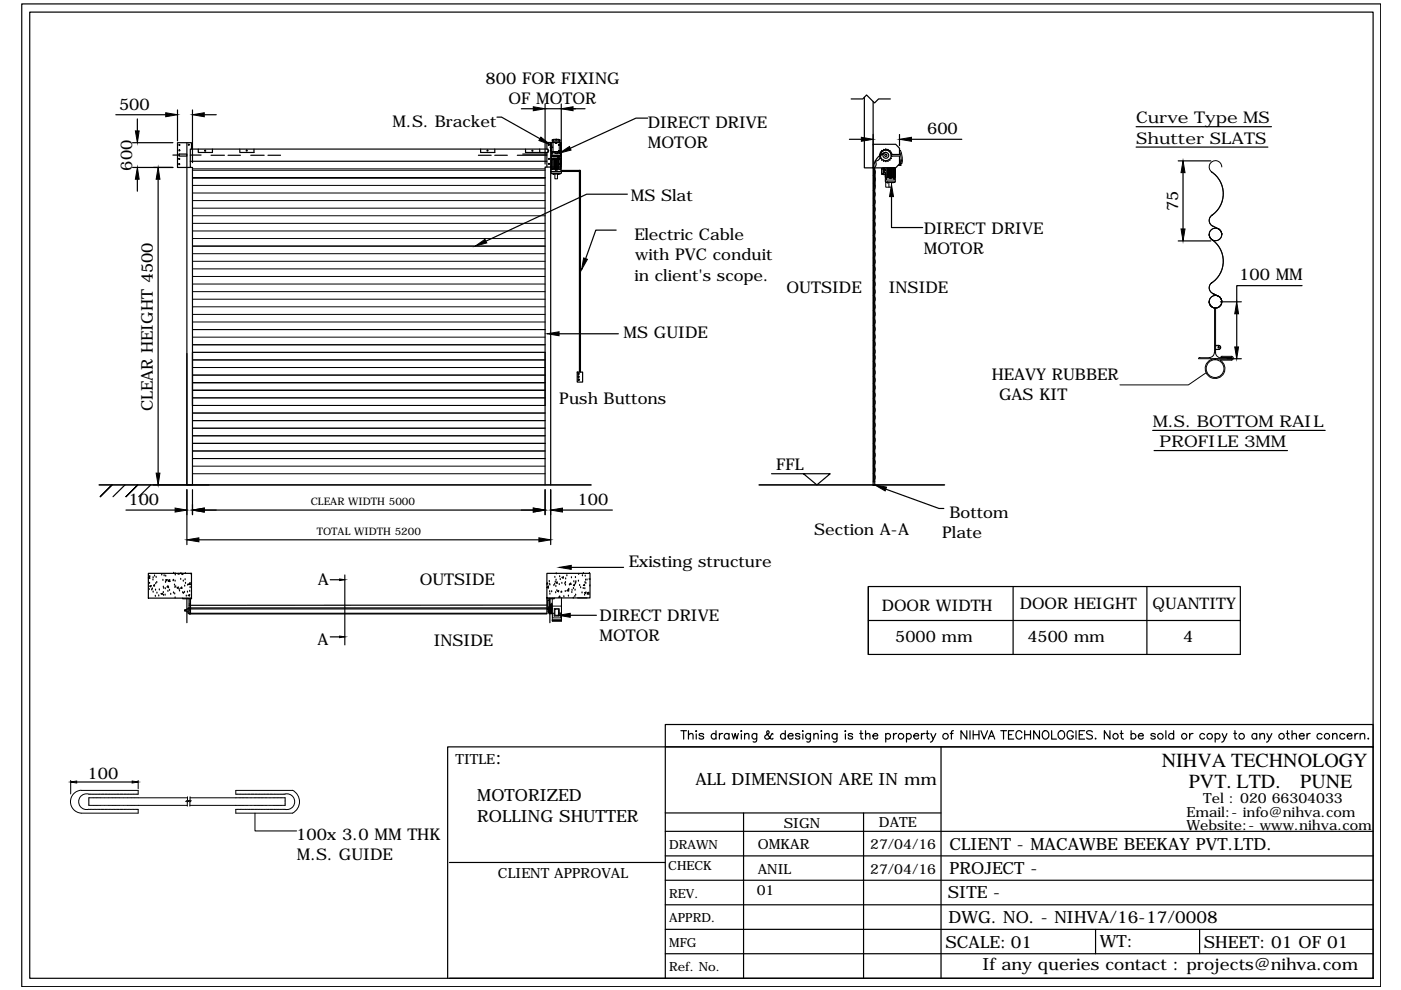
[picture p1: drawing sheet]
<svg xmlns="http://www.w3.org/2000/svg" width="297mm" height="210mm" viewBox="0 0 297 210" stroke-linecap="round" stroke-linejoin="round" font-family="sans-serif">
<!-- layer: 0 -->
<g fill="none" stroke="#000" stroke-width=".25">
<path d="M4.6 .8h288.1v208.4h-288.1zM6.3 2.6h284.8v204.8h-284.8zM24.6 24.3h10.5M28.1 35.5h8.6M28.1 30.3h8.6M29.1 25.2v2.6M29.1 38v2.5M33.5 38v62.3M36.7 32.9h1.3M37.6 23.3v6.6M38 32.7h1.6v.4h-1.6zM39.6 30.3v72.5h1.2v-67.3h-.5v-3.9h75.9v.5"/>
<path d="M40.3 32.9h2.3M40.3 34.2h75.7M40.6 31.6v-1.3h-3v5.2h2.7M40.8 23.3v11.2M42 31.6v.7h3v-.7M43.3 24.3h2.5M44.7 32.9h2.9M48.3 32.9h2.7M50.8 31.6v.7h3v-.7M53.2 32.9h2.8M56.8 32.9h2.7M101.4 32.9h2.7"/>
<path d="M101.9 31.6v.7h3v-.7M104.9 32.9h2.7M105.4 24.8h.9l8.2 4.6M109.7 32.9h6.3M110.5 23.1h2.6M110.8 32.7h5.2M111.4 31.6v.7h4.8v-.2M114.4 31.6v.6M115.6 22v12.8M115.6 23.1h8.4M116 31.6v-1.4h.8v1.9M116 32.3v3.1"/>
<path d="M116.2 31.9l.1 .1-.1 .1M116.7 31.2l.5 .1zM119 36.1h3.9M119 36.4h3.7M119 22v12.8M122.7 36.3l.2 .2v42.4M122.9 36.1l.2 .1v42.7M137.3 25h-2.5l-13.9 6.4M180.1 29.5h2.5M180.5 21h2.4l.8-.9 1.7 1.7 .9-.8h2.5M183.3 20.6v15h1.8v-14.1M185.1 28.5v2.3"/>
<path d="M185.1 35.6v67.3h.4v-67.3M185.2 35.7a.99 .99 0 0 1 0 1.5M185.2 37.2a.99 .99 0 0 1 0 1.6M185.2 38.9a.99 .99 0 0 1 0 1.5M185.2 35.7v66.4M185.2 35.7h.1M185.3 35.6v.7M185.5 36.3v3.2M186.5 32.8l.2 .1-.2 .3 .3 .1-.1 .2M186.6 32.9a1 1 0 0 1-1.1 1.3 .99 .99 0 0 1-.3 1.5M186.7 33.6l.2 .1v.2h.4v.2M187.3 31.7v.3l-.3-.1-.1 .3-.2 .1 .1 .2-.3 .2"/>
<path d="M187.3 34.2h.1M187.5 32.4l-.4 .4-.5 .1M187.8 31.6l-.2 .2-.2-.1M187.8 31.6h.1M187.8 32.3a3.6 3.6 0 0 0-2.6 3.4M187.8 31.6l.2 .2 .2-.1M188.2 34.2l-.2-.2-.2 .3-.2-.3-.2 .2M188.3 31.7l.1 .3 .2-.1M188.6 33.9h-.2l-.1 .3M188.6 31.9l.1 .3 .2 .1M188.9 33.6l-.2 .1-.1 .2M189 32.3l-.1 .2 .2 .2"/>
<path d="M189 32.9a1.16 1.16 0 0 0-1.2-1.1 1.16 1.16 0 0 0-1.2 1.1M189 33.1h1.7v1.6l-.8 .9h-4.8M189.1 33.2l-.2 .1v.3M189.1 33.1l-.2-.2 .2-.1h1.6v-1.4l-.8-.8h-4.8v5M190.7 28.5v2.4M193.3 29.5h10.6M240.9 26.9h28.7M240.9 31.2h27.9M249.8 34.1h6.9M250.8 36.6v11.9M130.6 48.8h-4.3l-2.1 6M133 41.2h-8.6l-21.4 9.9"/>
<path d="M185.2 42a1 1 0 0 1 0 1.6 .99 .99 0 0 1 0 1.6M185.2 45.2a.99 .99 0 0 1 0 1.6 1 1 0 0 1 0 1.5M185.2 48.4a.99 .99 0 0 1 0 1.5 1 1 0 0 1 0 1.6M185.2 51.6a.99 .99 0 0 1 0 1.5 1 1 0 0 1 0 1.6 1.05 1.05 0 0 1 0 1.6 1 1 0 0 1 0 1.6M185.2 57.9a.99 .99 0 0 1 0 1.6 1 1 0 0 1 0 1.5M185.2 40.4a.99 .99 0 0 1 0 1.6M189 41.7v6.5h6.6M249.8 51.1h6.9M39.6 75v27.8M40.8 74.7v11.3M115.6 74.7v11.3M118.5 70.8h12.6"/>
<path d="M122.4 78.9h1.1v2.1h-1.1zM185.2 75a.99 .99 0 0 1 0 1.6M185.2 76.6a.99 .99 0 0 1 0 1.6 1 1 0 0 1 0 1.5M185.2 79.8a.99 .99 0 0 1 0 1.5 1 1 0 0 1 0 1.6M185.2 61.1a.99 .99 0 0 1 0 1.5 1 1 0 0 1 0 1.6M185.2 64.3a.99 .99 0 0 1 0 1.5 1 1 0 0 1 0 1.6M185.2 67.4a.99 .99 0 0 1 0 1.6M185.2 69a.99 .99 0 0 1 0 1.6M185.2 70.6a.99 .99 0 0 1 0 1.6M185.2 72.2a.99 .99 0 0 1 0 1.5M185.2 73.8a.99 .99 0 0 1 0 1.5M258.7 64h4.5"/>
<path d="M260.2 76.1h3M262.2 66.5v7.1M276.1 60.6h-13.9v3.4M185.2 83a.99 .99 0 0 1 0 1.5 1 1 0 0 1 0 1.6M185.2 86.1a.99 .99 0 0 1 0 1.6M185.2 87.7a.99 .99 0 0 1 0 1.6M185.2 89.3a.99 .99 0 0 1 0 1.6M185.2 90.9a.99 .99 0 0 1 0 1.5M185.2 92.5a.99 .99 0 0 1 0 1.5 1 1 0 0 1 0 1.6M185.2 95.7a.99 .99 0 0 1 0 1.5 1 1 0 0 1 0 1.6M185.2 98.8a.99 .99 0 0 1 0 1.6 1 1 0 0 1 0 1.6M244.4 91.3h36.6"/>
<path d="M244.7 95.5h28.3M21.3 105.3l2.4-2.5-2.4 2.5M26.5 102.8l-2.5 2.5M26.7 105.3l2.5-2.5-2.5 2.5M26.7 108.1h10.4M32 102.8l-2.6 2.5M32.5 102.8h11.8M39.6 103.8v11.7M40.8 103.8v5.3M42.2 114.5h72.1M43.3 108.1h69.8M115.6 102.8v-67.4h3.4v-5.2h-2.2v72.6"/>
<path d="M115.6 103.8v5.3M116.8 103.8v11.7M119.3 108.1h10.5M163.6 100.4h12.4l-2.8 2.4-2.9-2.4M185.1 102.1h.4M187.8 103.7l11.3 4.1h1M31.5 121.6h9.1v5.2h-9.1zM31.5 122.5l.2-.3 .1 .4h-.3M31.6 125h.1M31.7 123.7h.1M31.8 122.2h.1M31.8 124.3l.2-.2v.3z"/>
<path d="M32.2 125.1h.1M32.3 124.9h.1M32.4 123h.1M32.5 125.5h.1M32.5 122.5h.1M32.7 124l.1 .2h-.2zM32.8 122.1h.1M32.9 126.4h.1M33 125.1h.1M33 123.8h.1M33.1 122.4h.1M33.2 123.5h.1"/>
<path d="M33.3 125.8h.1M33.7 126.4h.1M33.8 125.1h.1M34.2 125.9l.3-.1-.1 .2zM34.3 121.9h.1M34.5 123h.1M34.6 125.6h.1M34.6 124.5h.1M34.7 126.2h.1M34.7 124.7h.1M34.8 122.1h.1M35 126.2h.1"/>
<path d="M35.1 124.8h.1M35.1 123.5h.1M35.1 122.2h.1M35.1 123l.3-.1-.1 .2zM35.6 125.4h.1M35.6 124.2l.1 .3-.3-.1zM35.7 123.2l.3-.3v.4zM35.7 124.6h.1M35.8 123.2h.1M35.9 125.2h.1M36.2 126h.1M36.7 123.1h.1"/>
<path d="M36.8 123h.1M36.8 125.7h.1M36.8 121.6h.1M37 124.1h.1M37 125.9h.1M37.1 124.6h.1M37.1 123.2h.1M37.1 126.8h.1M37.2 121.9h.1M37.2 121.7h.1M37.3 124.4h.1M37.5 124.6l.3-.1-.1 .2z"/>
<path d="M37.8 121.6v.1h.2v-.1M38 125h.1M38.1 125.3h.1M38.3 122.8h.1M38.4 121.6h.1M38.5 124.5l.1 .2h-.3zM38.5 121.7l.3-.1-.1 .2zM38.7 126.8v.1h1.9v-.1M38.7 125.7h.1M38.9 123.2h.1M38.9 125.8h.1M39.1 125.6h.1"/>
<path d="M39.2 124.3h.1M39.2 122.9h.1M39.3 121.6h.1M39.3 123.7h.1M39.5 126.4h.1M39.6 129.3h-.4v.3h.4M39.6 126.8v5.2M39.6 129.1h.3M39.6 129.7h.3M39.8 125.5h.1M39.8 124.1h.1M39.9 126.2l.3-.1-.1 .3z"/>
<path d="M40 123.9l.3-.3v.3zM40.1 126.9v3.3h.3v-3.3M40.1 128h.3M40.1 129.3h.3M40.1 129.1h.3M40.2 130.2h.1M40.2 125.4h.1M40.3 124.6h.1M40.4 129.1h75.6M40.4 130h75.6M40.5 121.7h.1M70 122.9h2"/>
<path d="M70 135h2M73.1 121.9v14.8M116 128.9h-76.1v1.2h.2M116 126.8v3.4h-75.8M116 121.6h9.1v5.2h-9.1zM116 128.3h-75.9M116 124.6l.2-.3 .1 .4zM116 123.7l.1-.1-.1 .3M116 123.9h.1M116.3 129.2h.2l-.1 .6zM116.5 123.9h.1M116.5 123.3h.1"/>
<path d="M116.5 126.9v3.2l-.3-.4v-.6l.3-.5v-1.4h-.4l.1 1.9M116.5 125.5h.1M116.6 124h.1M116.6 126h.1M116.6 129.1h.5M116.6 128.9h.5M116.6 126.8v5.2M116.7 129v1.1h.3v-1.1M116.7 128.3h.3M116.7 129.4h.3M116.7 129.1h.3M116.7 130h.3"/>
<path d="M116.7 128.4h.3M116.7 128.6h.3M116.7 128.8h.3M116.7 129.2h.3M116.7 129.5h.3M116.7 129.7h.3M116.7 129.8h.3M116.7 129.9h.3M116.7 128.5h.3M116.7 128.7h.3M116.7 129h.3M117 125.5h.1"/>
<path d="M117 128.1h-.3v1.2M117 128.1h.1M117 128.1v1.2M117.4 124.1h.1M117.5 126.8v.1h-1.5M117.6 123.9h.1M117.6 122.4h.1M117.7 123.4h.1M117.8 125.7h.1M117.9 124.4h.1M117.9 123h.1M117.9 121.7h.1"/>
<path d="M118.1 125.3h.1M118.1 123.4l.1 .2h-.3zM118.2 125.3h.2v.2zM118.6 123.9h.1M118.7 126.4v.2h-.2zM118.7 122.3h.1M118.8 122.9h.1M119 125.6h.1M119.1 125.5h.1M119.1 123.7h.1M119.2 122.4l.3-.1-.1 .3zM119.5 126.5h.1"/>
<path d="M119.8 123.8h.1M119.8 125.4h.1M119.9 124.1h.1M119.9 123.5h.1M119.9 122.8h.1M120.2 122.1h.1M120.5 126.4h.1M120.5 124.9l.1 .4h-.4zM120.6 125h.1M120.7 124h.1M120.9 130.5h5.5M121 123.6l.1 .3h-.3z"/>
<path d="M121.1 120.3h11.1M121.2 122.5h.1M121.2 125.6h.1M121.3 125.2h.1M121.5 126.8l.1-.2v.2M121.6 124.8h.1M121.6 124.1l.2-.2v.3zM121.7 123.3h.1M121.9 126.5h.1M121.9 125.1h.1M122 123.8h.1M122 122.5h.1"/>
<path d="M122 126.2h.1M122 123.6h.1M122.1 123.3h.1M122.5 126.8h2M122.6 123.2h.1M122.7 121.8h.1M122.9 124.1h.1M123.1 124.6h.1M123.4 125.7h.1M123.5 122.1h.1M123.7 124.8h.1M123.7 121.6h.1"/>
<path d="M123.7 124.1l.2-.2 .1 .2zM124 126.2h.1M124 125.7l.2-.2v.3zM124 124.8h.1M124 123.5h.1M124.1 122.2h.1M124.2 123h.1M124.2 123.7h.1M124.5 123h.1M124.5 125.9l.3-.3 .1 .4zM124.6 125.8h.1M125 121.6h.1"/>
<path d="M125.1 124.2h.1M125.1 122.7l-.2 .1h.2M184.1 124.4v14.4v-14.4h78.9v14.4h-78.9M184.1 131.6h78.9M214.8 124.4v14.4M243.2 124.4v14.4M141.1 158.4v49M144.4 154.9h1.1M144.9 154.9v1.8M146 155.9l.4-.4 .5 .1v1.1M146 154.9v1.8M147.6 154.9v.2z"/>
<path d="M147.6 155.6v1.1M149.2 155.8a.57 .57 0 0 0-1 0l.1 .1 .8 .3 .1 .2a.57 .57 0 0 1-1 0M151.8 155.8a.57 .57 0 0 0-.8-.1 .57 .57 0 0 0 0 .8 .57 .57 0 0 0 .8-.1M151.8 154.9v1.8M152.5 155.5v1.2M153.2 155.5a.57 .57 0 0 0-.7 .5M154.6 155.8a.57 .57 0 0 0-.9-.1 .57 .57 0 0 0 0 .8 .57 .57 0 0 0 .9-.1M154.6 155.5v1.2M155.2 155.5l.3 1.2 .4-1.2 .3 1.2 .3-1.2M157.2 154.9v.2zM157.2 155.6v1.1M157.9 155.9l.4-.4 .4 .1 .1 1.1"/>
<path d="M157.9 155.5v1.2M160.4 155.5v1.4a.47 .47 0 0 1-.2 .4 .47 .47 0 0 1-.5 0M160.4 155.8a.57 .57 0 0 0-.8-.1 .57 .57 0 0 0 0 .8 .57 .57 0 0 0 .8-.1M163.9 155.7l-.2-.2-.4 .7a.59 .59 0 0 1-.6 .6 .59 .59 0 0 1-.6-.6l.9-.7a.36 .36 0 0 0-.2-.6l-.2 .1a1.48 1.48 0 0 0 .8 1.6l.4 .1 .1-.2M166.5 155.8a.57 .57 0 0 0-.8-.1 .57 .57 0 0 0 0 .8 .57 .57 0 0 0 .8-.1M166.5 154.9v1.8M167.1 156h1a.58 .58 0 0 0-.6-.4 .58 .58 0 0 0-.5 .5 .58 .58 0 0 0 .5 .6h.3l.3-.3M169.6 155.8a.54 .54 0 0 0-.9 0v.1l.8 .3 .1 .2a.54 .54 0 0 1-.9 0M170.2 154.9v.2zM170.2 155.6v1.1M171.8 155.5v1.4a.47 .47 0 0 1-.2 .4 .47 .47 0 0 1-.5 0M171.8 155.8a.57 .57 0 0 0-.8-.1 .57 .57 0 0 0 0 .8 .57 .57 0 0 0 .8-.1"/>
<path d="M172.6 155.9l.4-.4 .4 .1 .1 1.1M172.6 155.5v1.2M174.2 154.9v.2zM174.2 155.6v1.1M174.9 155.9l.4-.4 .4 .1 .1 1.1M174.9 155.5v1.2M177.5 155.5v1.4a.49 .49 0 0 1-.3 .4 .49 .49 0 0 1-.5 0M177.5 155.8a.59 .59 0 0 0-.9-.1 .59 .59 0 0 0 0 .8 .59 .59 0 0 0 .9-.1M179.2 154.9v.2zM179.2 155.6v1.1M180.8 155.8a.54 .54 0 0 0-1 0l.1 .1 .8 .3 .1 .2a.54 .54 0 0 1-1 0M182.3 155.5h.6"/>
<path d="M182.5 154.9v1.5l.1 .2 .4 .1M183.5 155.9l.4-.4 .5 .1v1.1M183.5 154.9v1.8M185.1 156h1a.55 .55 0 0 0-.8-.4 .55 .55 0 0 0-.1 .8 .54 .54 0 0 0 .9 0M187.8 155.8a.57 .57 0 0 1 .8-.1 .57 .57 0 0 1 0 .8 .57 .57 0 0 1-.8-.1M187.8 155.5v1.8M189.4 155.5v1.2M190.1 155.5a.57 .57 0 0 0-.7 .5M192.2 155.8a.57 .57 0 0 1 .8-.1 .57 .57 0 0 1 0 .8 .57 .57 0 0 1-.8-.1M192.2 155.5v1.8M193.7 156h1.1a.57 .57 0 0 0-.6-.4 .57 .57 0 0 0-.6 .5 .57 .57 0 0 0 .6 .6l.6-.3M195.4 155.5v1.2"/>
<path d="M196.1 155.5a.59 .59 0 0 0-.7 .5M196.3 155.5h.6M196.6 154.9v1.5l.1 .2 .3 .1M197.4 155.5l.5 1.2 .5-1.2M197.9 156.7l-.2 .4-.4 .2M199.5 158.4h91.6h-150v-4.8h150v53.8M199.5 158.4h-104.6v49M199.5 158.4v49M201.5 155.5h.6M202.1 154.9l-.3 .1-.1 .3v1.4M205 154.9v1.8l-1.2-1.8v1.8M205.7 154.9v1.8"/>
<path d="M206.3 154.9v1.8M206.3 155.8h1.3M207.6 154.9v1.8M208 154.9l.7 1.8 .7-1.8M209.6 156.7l.6-1.8 .7 1.8M209.8 156.1h.9M212.2 154.9h1.2M212.8 154.9v1.8M213.8 155.8h.7M214.9 154.9h-1.1v1.8h1.1M216.7 155.3a.65 .65 0 0 0-.8-.4 .65 .65 0 0 0-.5 .7v.4a.65 .65 0 0 0 .5 .7 .65 .65 0 0 0 .8-.4M217.3 155.8h1.2"/>
<path d="M217.3 154.9v1.8M218.5 154.9v1.8M220.4 154.9v1.8l-1.2-1.8v1.8M221.1 155.2a.84 .84 0 0 1 1.3 .2 .84 .84 0 0 1-.4 1.2 .85 .85 0 0 1-1-.4 .85 .85 0 0 1 .1-1zM223 154.9v1.8h1M224.5 155.2a.66 .66 0 0 1 .8-.3 .66 .66 0 0 1 .4 .7v.4a.75 .75 0 0 1-.9 .7 .75 .75 0 0 1-.5-1.1zM227.5 155.3a.64 .64 0 0 0-.9-.3 .89 .89 0 0 0-.4 1.1 .89 .89 0 0 0 1.1 .5l.2-.6h-.4M228.1 154.9v1.8M228.8 155.8h.7M230 154.9h-1.2v1.8h1.2M231.6 155.2a.7 .7 0 0 0-1.2 .1l.1 .3 .7 .3a.43 .43 0 0 1 .4 .3 .43 .43 0 0 1-.2 .4 .86 .86 0 0 1-1-.2M232.3 156.5v.2z"/>
<path d="M235.3 154.9v1.8l-1.2-1.8v1.8M237.5 155.5h.6M237.7 154.9v1.5l.2 .2 .3 .1M239.8 155.8a.57 .57 0 0 1 .9-.1 .57 .57 0 0 1 0 .8 .57 .57 0 0 1-.9-.1M239.8 154.9v1.8M241.3 156h1.1a.58 .58 0 0 0-.6-.4 .58 .58 0 0 0-.5 .5 .58 .58 0 0 0 .5 .6h.3l.3-.3M244.9 155.8a.54 .54 0 0 0-.9 0l.1 .1 .8 .3v.2a.54 .54 0 0 1-.9 0M247.2 154.9v1.8M248.8 155.8a.59 .59 0 0 0-.8-.1 .59 .59 0 0 0 0 .8 .59 .59 0 0 0 .8-.1M248.8 154.9v1.8M252.2 155.5v1.2M252.9 155.5a.59 .59 0 0 0-.7 .5"/>
<path d="M255.4 155.8a.57 .57 0 0 0-.8-.1 .57 .57 0 0 0 0 .8 .57 .57 0 0 0 .8-.1M257.6 155.8a.57 .57 0 0 1 .9-.1 .57 .57 0 0 1 0 .8 .57 .57 0 0 1-.9-.1M257.6 155.5v1.8M259.1 155.5l.5 1.2 .5-1.2M259.6 156.7l-.1 .4-.5 .2M261.6 155.5h.6M261.8 154.9v1.5l.1 .2 .4 .1M266.4 155.8a.57 .57 0 0 0-.8-.1 .57 .57 0 0 0 0 .8 .57 .57 0 0 0 .8-.1M266.4 155.5v1.2M267.1 155.9l.5-.4 .4 .1 .1 1.1M267.1 155.5v1.2M268.6 155.5l.5 1.2 .6-1.2"/>
<path d="M269.1 156.7l-.2 .4-.4 .2M272.7 155.5h.6M273 154.9v1.5l.1 .2 .3 .1M273.9 155.9l.5-.4 .4 .1 .1 1.1M273.9 154.9v1.8M275.5 156h1a.58 .58 0 0 0-.6-.4 .58 .58 0 0 0-.5 .5 .58 .58 0 0 0 .5 .6h.3l.3-.3M277.1 155.5v1.2M277.8 155.5a.57 .57 0 0 0-.7 .5M280.3 155.8a.59 .59 0 0 0-.9-.1 .59 .59 0 0 0 0 .8 .59 .59 0 0 0 .9-.1M282.5 155.9l.5-.4 .4 .1 .1 1.1M282.5 155.5v1.2M285.1 155.8a.59 .59 0 0 0-.9-.1 .59 .59 0 0 0 0 .8 .59 .59 0 0 0 .9-.1"/>
<path d="M285.6 156h1a.55 .55 0 0 0-.7-.4 .55 .55 0 0 0-.2 .8 .54 .54 0 0 0 .9 0M287.3 155.5v1.2M288 155.5a.57 .57 0 0 0-.7 .5M288.4 155.9l.2-.3a.44 .44 0 0 1 .7 .3v.8M288.4 155.5v1.2M290.1 156.5v.2zM16.3 165.8h11.7M141.1 176.3h150M141.1 172.4h58.4M157.6 172.4v35M183.1 172.4v35M95.3 182.9h45.8"/>
<path d="M141.1 191.8h150M141.1 186.6h150M141.1 181.5h150M141.1 197h150M232.3 197v5.2M254.3 197v5.2M95.3 207.4h195.8M141.1 202.2h150"/>
<circle cx="38" cy="33.7" r=".11"/>
<circle cx="38" cy="34.8" r=".11"/>
<circle cx="38" cy="30.7" r=".11"/>
<circle cx="38" cy="31.9" r=".11"/>
<circle cx="40" cy="30.7" r=".11"/>
<circle cx="43.5" cy="32" r=".11"/>
<circle cx="52.3" cy="31.9" r=".11"/>
<circle cx="103.4" cy="31.9" r=".11"/>
<circle cx="112.9" cy="32" r=".11"/>
<circle cx="116.4" cy="30.7" r=".11"/>
<circle cx="116.4" cy="33.7" r=".11"/>
<circle cx="116.4" cy="34.8" r=".11"/>
<circle cx="118.5" cy="30.7" r=".11"/>
<circle cx="118.5" cy="32" r=".11"/>
<circle cx="118.6" cy="33.7" r=".11"/>
<circle cx="118.6" cy="34.8" r=".11"/>
<circle cx="187.8" cy="32.9" r=".61"/>
<circle cx="187.8" cy="32.9" r=".23"/>
<circle cx="122.7" cy="79.3" r=".15"/>
<circle cx="122.7" cy="79.9" r=".15"/>
<circle cx="122.7" cy="80.5" r=".15"/>
<circle cx="191" cy="156.1" r=".6"/>
<circle cx="200.5" cy="156.1" r=".6"/>
<circle cx="236.5" cy="156.1" r=".59"/>
<circle cx="246" cy="156.1" r=".6"/>
<circle cx="251.1" cy="156.1" r=".59"/>
<circle cx="256.5" cy="156.1" r=".6"/>
<circle cx="263.2" cy="156.1" r=".6"/>
<circle cx="271.7" cy="156.1" r=".6"/>
<circle cx="281.3" cy="156.1" r=".59"/>
</g>
<g fill="none" stroke="#000" stroke-width=".21">
<path d="M40.8 35.8h74.8M40.8 37.7h74.8M40.8 36.1h74.8M40.8 39.3h74.8M115.6 37.7h-74.8h74.8M116.8 35.9h2.2v.5h-2.2h2.2v.3h-2.2zM116.9 35.9h2.1M116.9 33.6v.1h2.1v-.1M116.9 33.6h2.1M117 36.7h1.9v.2h-1.9zM117 30.3v1.9h1.9M117 33.6l.3 .1z"/>
<path d="M117 33.6l.1 .1zM117 33.2l-.1 .4M117 30.2h.1M117 32.5v.1M117 30.2h.8h-.5v2h1.3v-2l-1.3-.1 .7 .3M117 32.6v.3h1.9v-.3M117 32.2h.1M117 30.2h1.9M117 32.5h.1M117.1 32.2l.1 .1-.1 .2M117.1 35.8v-1.9h-.2v1.9h.2M117.1 33.7v2.2l-.3-.1v-1.9l.3-.1"/>
<path d="M117.1 29.6l1.3-.1 .3 .1v.2l-.3-.1-1.3 .1zM117.1 29.6v.2h.1M117.2 29.8v.3h1.5v-.3M117.3 33.7h.1M117.3 36.9h.2zM117.3 32.2h1.3M117.3 32.4h.3M117.3 29.8v.3M117.3 33.6h1.2v.1h-1.2zM117.3 33.8h1.2v1.9h-1.2zM117.4 29.7l-.3 .1M117.5 33.8v1.9v-1.9"/>
<path d="M117.6 36.9h.6v1h-.6zM117.6 32.2h.7v.3h-.7zM117.7 35.9h.4v.2h-.4zM117.7 33.8l.1 1.9zM117.7 29.6l.2 .1zM117.7 30.4h.1M117.7 35.9l.1 .2zM117.9 33.8v1.9zM117.9 29.5h.2v.2h-.2zM118 30.4h.1M118 35.9l.1 .2zM118.1 33.8v1.9z"/>
<path d="M118.1 29.6l.1 .1zM118.2 33.2h-1.3v-.2h2v.2h-.2M118.2 33h.5v.1h-.5zM118.2 33v.1zM118.2 33.2h.5v.1h-.5zM118.2 33.1l.4 .1zM118.2 33.2v.1M118.2 33.4h.4M118.3 32.4h.4M118.3 33.8l.1 1.9zM118.4 36.9h.2v.1h-.2zM118.4 29.7l.3 .1"/>
<path d="M118.5 29.8v.3M118.6 33l.1 .1zM118.6 33.6l.3 .1zM118.6 33.6l.1 .1zM118.6 33.2v.1M118.7 29.8v.3M118.7 29.6v.2h-.1M118.7 32.2l-.1 .1 .1 .2M118.7 35.8v-1.9h.2v1.9h-.2M118.7 33.7v2.2l.3-.1v-1.9l-.3-.1M118.7 32.5h.1M118.7 32.2h.1"/>
<path d="M118.8 33.6l.1 .1zM118.8 30.2h-.7v.2M118.8 32.2h.1M118.9 30.2v2.8h-1.9v-2.8M118.9 30.3v1.9M118.9 33.2l.1 .4M186.9 36.8v.2h.3M186.9 35.9h.3M187.2 35.7h-.3v1.1h.3M187.3 35.6v1.4M187.5 35.6v.2M187.5 36.3v.2"/>
<path d="M187.5 37h.1M187.7 37v.5l.2 .1M187.7 37.7h.3v.1h-.3zM187.7 37.6v.1M187.8 38.6v.1h1.9v-.1M187.8 38.7v1h.7M187.9 37.8l.1 .1zM187.9 37.9l.1 .1zM187.9 37.5v-.5h-.7v-1.4h2.6v2.6h-2.1v.4h2.1v-.4M187.9 35.6v2.1l-.2-.2v-.5M188.1 38.7h.2v.1h-.2zM188.2 35.6v2.1"/>
<path d="M188.2 38.7h.1M188.3 37.7v-2.1v2.1M188.5 38.7v1h.5v-1M188.6 35.6v.4M188.6 36.1v.9M188.6 37.1v.6M188.6 37.7h.4v.2h-.4zM188.8 37.7v-2.1v2.1M188.9 37.7v-2.1v2.1M189.1 37.7h.1M189.1 35.6v1.9M189.2 37.7h.1"/>
<path d="M189.2 35.6v1.9M189.2 38.7l.2 .1zM189.4 35.6v2.1v-2.1M189.4 37.7h.3v.1h-.3zM189.5 37.8l.2 .1zM189.5 35.6v2.1M189.5 37.9l.1 .1zM189.6 35.7v1.8M189.6 35.6l.2 .1v1.8l-.2 .1M189.6 35.6l.2 .1v1.8l-.2 .2zM189.8 37.7h-2.1v.5M190.7 33.9h.6v.3h-.6"/>
<path d="M190.7 31.9h.2M190.7 32.1l.3 1.8M190.9 31.9l.4 1.2v.9M191 34.7v.2h-.4M191 34.9l.1 .2h-.7M191 34.2l-.1 .4M191.2 34.6l-.5 .1M191.3 34.2l-.1 .4h-.5M256.8 36.4a5.5 5.5 0 0 1 0 9.3M256.9 36.4a5.6 5.6 0 0 1 0 9.3M259 35.4a1.33 1.33 0 0 0-1.9-1.2 1.33 1.33 0 0 0-.2 2.3M40.8 58.6h74.8"/>
<path d="M40.8 57h74.8M40.8 55.4h74.8M40.8 53.8h74.8M40.8 52.2h74.8M40.8 50.6h74.8M40.8 49h74.8M40.8 47.4h74.8M40.8 45.7h74.8M40.8 44.1h74.8M40.8 42.5h74.8M40.8 40.9h74.8M256.8 50.8a5.5 5.5 0 0 1 0 9.2"/>
<path d="M256.9 50.7a5.6 5.6 0 0 1 0 9.3M256.9 50.8a1.33 1.33 0 0 1 .2-2.3 1.33 1.33 0 0 1 1.9 1.2 1.33 1.33 0 0 0-2-1.2 1.33 1.33 0 0 0 0 2.4M257.1 45.6a1.33 1.33 0 0 0-.7 1.2 1.33 1.33 0 0 0 .7 1.2 1.33 1.33 0 0 1-.1-2.4M257.1 59.8a1.33 1.33 0 0 0-.7 1.3 1.33 1.33 0 0 0 .7 1.1 1.33 1.33 0 0 1-.1-2.3M257.2 47.9l1.2 .7M258.4 48.6a1.33 1.33 0 0 1-.1 2.3 1.33 1.33 0 0 1-1.9-1.2M259.1 49.7h.1M40.8 66.7h74.8M40.8 65.1h74.8M40.8 63.4h74.8M40.8 61.8h74.8M40.8 60.2h74.8"/>
<path d="M40.8 79.5h74.8M40.8 77.9h74.8M40.8 76.3h74.8M40.8 74.7h74.8M40.8 73.1h74.8M40.8 71.5h74.8M40.8 69.9h74.8M40.8 68.3h74.8M254.4 75.8h2M255.7 79l-3.7 2.6h-14.6M256.4 64h.1M256.9 65.1a1.33 1.33 0 0 1 .2-2.3 1.33 1.33 0 0 1 1.9 1.2 1.33 1.33 0 0 0-2-1.2 1.33 1.33 0 0 0 0 2.3"/>
<path d="M257.4 65.3l.1 .1v9.3a1.18 1.18 0 0 1-1.1 1.1M257.7 65.3v9.5a1.08 1.08 0 0 0 .8 1M257.7 73.2h.7a.44 .44 0 0 1 .4 .5 .44 .44 0 0 1-.4 .4h-.7M257.7 73.3h.7M258.4 73.3a.4 .4 0 0 1 .4 .4 .4 .4 0 0 1-.4 .4h-.7M258.4 62.8a1.33 1.33 0 0 1-.1 2.3 1.33 1.33 0 0 1-1.9-1.1M258.4 62.9l-1.2-.6 1.2 .6M258.5 75.8h2.3M258.9 75.8h2.2M259.1 75.6l-.3 .2M259.1 75.6h2a.4 .4 0 0 1 .4 .3 .4 .4 0 0 1-.4 .5h-2.4a2.1 2.1 0 0 1 .1 3.5 2.1 2.1 0 0 1-3.2-1.4 2.1 2.1 0 0 1 2.6-2.4M259.1 64h.1"/>
<path d="M260.8 75.8l.2 .2-6.9 .1 .3-.3M261.1 75.8l.2 .2-.2 .1h-2.9M40.8 98.8h74.8M40.8 97.2h74.8M40.8 95.6h74.8M40.8 94h74.8M40.8 92.4h74.8M40.8 90.8h74.8M40.8 89.2h74.8M40.8 87.6h74.8M40.8 86h74.8M40.8 84.4h74.8"/>
<path d="M40.8 82.7h74.8M40.8 81.1h74.8M40.8 100.4h74.8M17.2 167.5a2.43 2.43 0 0 0-2.3 2.5 2.43 2.43 0 0 0 2.3 2.4h12.1v-.8h-.7M17.2 167.6h12.1v.8h-.7M18.8 171.6h.1M18.8 170.3v.5h.3M18.8 169.3v.1M18.8 169.5v.5M18.8 170.1v.1M18.9 168.4a1.67 1.67 0 0 0-2.2 1.6 1.67 1.67 0 0 0 2.1 1.6M19 168.4h.7"/>
<path d="M19 171.6h.7M19.1 169.1l-.3 .1M19.2 170.8h.1M19.2 169.1h.1M19.4 170.8h.1M19.4 169.1h.1M19.6 170.8h.3M19.6 169.1h.3M19.8 168.4h.7M19.8 171.6h.7M20 170.8h.1M20 169.1h.1"/>
<path d="M20.2 170.8h.1M20.2 169.1h.1M20.4 170.8h.3M20.4 169.1h.3M20.6 168.4h.7M20.6 171.6h.7M20.8 170.8h.1M20.8 169.1h.1M21 170.8h.1M21 169.1h.1M21.2 170.8h.3M21.2 169.1h.3"/>
<path d="M21.4 168.4h.7M21.4 171.6h.7M21.6 170.8h.1M21.6 169.1h.1M21.8 170.8h.1M21.8 169.1h.1M22 170.8h.3M22 169.1h.3M22.2 168.4h.7M22.2 171.6h.7M22.4 170.8h.1M22.4 169.1h.1"/>
<path d="M22.6 170.8h.1M22.6 169.1h.1M22.8 170.8h.3M22.8 169.1h.3M23 168.4h.7M23 171.6h.7M23.2 170.8h.1M23.2 169.1h.1M23.4 170.8h.1M23.4 169.1h.1M23.6 170.8h.3M23.6 169.1h.3"/>
<path d="M23.8 168.4h.7M23.8 171.6h.7M24 170.8h.1M24 169.1h.1M24.2 170.8h.1M24.2 169.1h.1M24.4 170.8h.3M24.4 169.1h.3M24.6 168.4h.7M24.6 171.6h.7M24.8 170.8h.1M24.8 169.1h.1"/>
<path d="M25 170.8h.1M25 169.1h.1M25.2 170.8h.3M25.2 169.1h.3M25.4 168.4h.7M25.4 171.6h.7M25.6 170.8h.1M25.6 169.1h.1M25.8 170.8h.2M25.8 169.1h.2M26 170.8h.3M26 169.1h.3"/>
<path d="M26.2 168.4h.7M26.2 171.6h.7M26.4 170.8h.1M26.4 169.1h.1M26.6 170.8h.2M26.6 169.1h.2M26.8 170.8h.3M26.8 169.1h.3M27 168.4h.7M27 171.6h.7M27.2 170.8h.1M27.2 169.1h.1"/>
<path d="M27.4 170.8h.2M27.4 169.1h.2M27.6 170.8h.3M27.6 169.1h.3M27.8 168.4h.7M27.8 171.6h.7M28 170.8h.2M28 169.1h.2M28.2 170.8h.2M28.2 169.1h.2M28.4 170.8h.3M28.4 169.1h.3"/>
<path d="M28.8 170.8h.2M28.8 169.1h.2M29 170.8h.2M29 169.1h.2M29.3 170.8h10.4M29.3 169.1h10.5M40.3 170.8h9.9M40.3 169.1h9.9M50 171.6v.8h12.1M50.1 168.4h.6M50.1 171.6h.6M50.3 170.8h.2"/>
<path d="M50.3 169.1h.2M50.5 170.8h.6M50.5 169.1h.6M50.8 168.4h.7M50.8 171.6h.7M51.1 170.8h.2M51.1 169.1h.2M51.4 170.8h.5M51.4 169.1h.5M51.6 168.4h.7M51.6 171.6h.7M51.9 170.8h.2"/>
<path d="M51.9 169.1h.2M52.2 170.8h.5M52.2 169.1h.5M52.4 168.4h.7M52.4 171.6h.7M52.7 170.8h.2M52.7 169.1h.2M53 170.8h.5M53 169.1h.5M53.2 168.4h.7M53.2 171.6h.7M53.6 170.8h.1"/>
<path d="M53.6 169.1h.1M53.8 170.8h.5M53.8 169.1h.5M54 168.4h.7M54 171.6h.7M54.1 172.4v3.8h8.8M54.4 170.8h.1M54.4 169.1h.1M54.6 170.8h.5M54.6 169.1h.5M54.8 168.4h.7M54.8 171.6h.7"/>
<path d="M55.2 170.8h.1M55.2 169.1h.1M55.4 170.8h.5M55.4 169.1h.5M55.6 168.4h.7M55.6 171.6h.7M56 170.8h.1M56 169.1h.1M56.2 170.8h.5M56.2 169.1h.5M56.4 168.4h.7M56.4 171.6h.7"/>
<path d="M56.8 170.8h.1M56.8 169.1h.1M57 170.8h.5M57 169.1h.5M57.2 168.4h.7M57.2 171.6h.7M57.6 170.8h.1M57.6 169.1h.1M57.8 170.8h.5M57.8 169.1h.5M58 168.4h.7M58 171.6h.7"/>
<path d="M58.4 170.8h.1M58.4 169.1h.1M58.6 170.8h.5M58.6 169.1h.5M58.8 168.4h.7M58.8 171.6h.7M59.2 170.8h.1M59.2 169.1h.1M59.4 170.8h.5M59.4 169.1h.5M59.6 168.4h.7M59.6 171.6h.7"/>
<path d="M60 170.8h.1M60 169.1h.1M60.2 169.1l.3 .1M60.4 168.4a1.67 1.67 0 0 1 2.1 1.6 1.67 1.67 0 0 1-2.1 1.6M60.4 168.4h.1M60.4 171.6h.1M60.5 170.3v.5h-.3M60.5 169.3v.1M60.5 169.5v.5M60.5 170.1v.1M62 167.6a2.73 2.73 0 0 1 0 4.8M62.1 167.6h-12.1v.8"/>
<circle cx="117.1" cy="32.3" r=".11"/>
<circle cx="117.1" cy="32.3" r=".02"/>
<circle cx="117.9" cy="30.3" r=".06"/>
<circle cx="117.9" cy="30.3" r=".02"/>
<circle cx="117.9" cy="29.6" r=".06"/>
<circle cx="118.7" cy="32.3" r=".11"/>
<circle cx="118.7" cy="32.3" r=".02"/>
<circle cx="187.6" cy="36" r=".23"/>
<circle cx="187.6" cy="36.8" r=".23"/>
<circle cx="187.6" cy="36" r=".19"/>
<circle cx="187.6" cy="36.8" r=".19"/>
<circle cx="188.5" cy="36.1" r=".06"/>
<circle cx="188.5" cy="37" r=".06"/>
<circle cx="189.1" cy="37.6" r=".06"/>
<circle cx="257.6" cy="78.2" r="1.88"/>
<circle cx="258.4" cy="73.7" r=".15"/>
</g>
<g fill="#000" stroke="#000" stroke-width=".21">
<path d="M29.1 35.5l.4 2.5h-.8zM28.7 27.8h.8l-.4 2.5zM33.5 35.5l.4 2.5h-.8zM35.1 23.9l2.5 .4-2.5 .5zM40.8 24.3l2.5-.4v.9zM113.1 22.6l2.5 .5-2.5 .4zM114.7 29.1l2 1.6-2.4-.9zM118.6 32.5l2.1-1.4 .4 .7zM119 23.1l2.5-.5v.9zM182.6 29.1l2.5 .4-2.5 .5zM190.7 29.5l2.6-.4v.9zM250.8 34.1l.4 2.5h-.8z"/>
<path d="M100.8 52.2l2-1.5 .4 .8zM123.7 54.7l.8 .3-1.2 2.2zM189 39.2l.4 2.5h-.8zM250.4 48.5h.8l-.4 2.6zM116 70.8l2.5-.5v.9zM261.8 73.6h.8l-.4 2.5zM262.2 64l.4 2.5h-.8zM33.1 100.3h.8l-.4 2.5zM37.1 107.7l2.5 .4-2.5 .5zM39.6 114.5l2.6-.5v.9zM40.8 108.1l2.5-.4v.9zM113.1 107.7l2.5 .4-2.5 .5z"/>
<path d="M114.3 114l2.5 .5-2.5 .4zM116.8 108.1l2.5-.4v.9zM185.5 102.8l2.5 .5-.3 .8zM72 122.8l1.1 .1-1.1 .2zM72 134.9l1.1 .1-1.1 .2zM118.4 130.5l2.5-.5v.9zM118.6 120.3l2.5-.4v.8zM15 165.8l1.3-.2v.4zM28 165.6l1.3 .2-1.3 .2z"/>
</g>
<path d="M21 102.8h104.3M161 102.8h39.2" fill="none" stroke="#000" stroke-width=".34"/>
<!-- layer: WALL -->
<path d="M117.1 126.8v4.9M117.1 131.6h1.9M117.1 131.4h1.9M117.1 128.5h1.9M117.5 129.1h1v1.5h-1zM117.6 129.1h.8v1.4h-.8zM118.5 130h.4v1h-1.7v-1h.3M118.5 129.1v1.5M119 126.8v4.9l-1.9-.1 1.9 .1z" fill="none" stroke="#000" stroke-width=".21"/>
<!-- layer: hatch -->
<path d="M39.8 168.9v.8l-.4 .2 .6-.1-.3 .2v.9M40.3 168.9v.8l-.3 .2 .5-.1-.2 .2v.9" fill="none" stroke="#000" stroke-width=".21"/>
<!-- layer: Dimension -->
<path d="M15 165.5v2.8M29.3 165.5v1.7" fill="none" stroke="#000" stroke-width=".21"/>
<g font-size="4.2">
<text x="246.3" y="162.7">NIHVA TECHNOLOGY</text>
<text x="252.1" y="167.2">PVT. LTD.</text>
<text x="275.7" y="167.2">PUNE</text>
</g>
<text font-size="3.9" x="105" y="162.1">:</text>
<g font-size="3.6">
<text x="147.4" y="166.4">ALL DIMENSION ARE IN mm</text>
<text x="101.2" y="169.8">MOTORIZED</text>
<text x="101.2" y="174.2">ROLLING SHUTTER</text>
<text x="201.3" y="180.2">CLIENT - MACAWBE BEEKAY PVT.LTD.</text>
<text x="201.3" y="185.3">PROJECT -</text>
<text x="201" y="190.5">SITE -</text>
<text x="201.1" y="195.7">DWG. NO. - NIHVA/16-17/0008</text>
<text x="200.4" y="200.9">SCALE: 01</text>
<text x="233.2" y="200.8">WT:</text>
<text x="255.2" y="200.9">SHEET: 01 OF 01</text>
<text x="208.3" y="205.7">If any queries contact : projects@nihva.com</text>
</g>
<g font-size="3.4">
<text x="103" y="17.7">800 FOR FIXING</text>
<text x="25.2" y="23.2">500</text>
<text x="107.8" y="22">OF MOTOR</text>
<text x="83.2" y="26.9">M.S. Bracket</text>
<text x="137.3" y="27.1">DIRECT DRIVE</text>
<text x="196.6" y="28.4">600</text>
<text x="240.9" y="26.1">Curve Type MS</text>
<text x="137.3" y="31.3">MOTOR</text>
<text x="240.9" y="30.5">Shutter SLATS</text>
<text x="28" y="36.2" transform="rotate(-90 28 36.2)">600</text>
<text x="133.7" y="42.7">MS Slat</text>
<text x="249.8" y="44.8" transform="rotate(-90 249.8 44.8)">75</text>
<text x="134.5" y="50.9">Electric Cable</text>
<text x="195.9" y="49.6">DIRECT DRIVE</text>
<text x="195.9" y="53.8">MOTOR</text>
<text x="134.5" y="59.5">in client's scope.</text>
<text x="134.7" y="55.2">with PVC conduit</text>
<text x="262.7" y="59.5">100 MM</text>
<text x="166.8" y="62.2">OUTSIDE</text>
<text x="188.4" y="62">INSIDE</text>
<text x="132.2" y="71.6">MS GUIDE</text>
<text x="210.3" y="80.6">HEAVY RUBBER</text>
<text x="32.4" y="87.2" transform="rotate(-90 32.4 87.2)">CLEAR HEIGHT 4500</text>
<text x="118.6" y="85.7">Push Buttons</text>
<text x="211.8" y="84.9">GAS KIT</text>
<text x="244.4" y="90.5">M.S. BOTTOM RAIL</text>
<text x="245.9" y="94.8">PROFILE 3MM</text>
<text x="164.6" y="99.7">FFL</text>
<text x="27.2" y="107">100</text>
<text x="122.5" y="107">100</text>
<text x="172.6" y="113.4">Section A-A</text>
<text x="201.3" y="109.8">Bottom</text>
<text x="199.8" y="114.1">Plate</text>
<text x="67.4" y="124">A</text>
<text x="89" y="124.1">OUTSIDE</text>
<text x="133.3" y="120.3">Existing structure</text>
<text x="127.1" y="131.6">DIRECT DRIVE</text>
<text x="186.9" y="129.4">DOOR WIDTH</text>
<text x="216.2" y="129.1">DOOR HEIGHT</text>
<text x="244.3" y="129">QUANTITY</text>
<text x="67.3" y="136.7">A</text>
<text x="91.9" y="137">INSIDE</text>
<text x="127.1" y="135.9">MOTOR</text>
<text x="189.8" y="136">5000 mm</text>
<text x="217.8" y="136.2">4500 mm</text>
<text x="250.8" y="136.2">4</text>
<text x="18.6" y="165.1">100</text>
<text x="62.8" y="178.2">100x 3.0 MM THK</text>
<text x="62.9" y="182.4">M.S. GUIDE</text>
</g>
<g font-size="3">
<text x="96.6" y="162.1">TITLE</text>
<text x="251.6" y="173.2">Email:- info@nihva.com</text>
<text x="255.1" y="170.2">Tel : 020 66304033</text>
<text x="166.2" y="175.5">SIGN</text>
<text x="186.4" y="175.3">DATE</text>
<text x="251.5" y="176.1">Website:- www.nihva.com</text>
<text x="160.7" y="180.1">OMKAR</text>
<text x="160.7" y="185.3">ANIL</text>
<text x="184.5" y="180.1">27/04/16</text>
<text x="184.5" y="185.3">27/04/16</text>
<text x="105.6" y="186.3">CLIENT APPROVAL</text>
<text x="160.4" y="189.8">01</text>
</g>
<g font-size="2.7">
<text x="141.9" y="180">DRAWN</text>
<text x="141.7" y="184.6">CHECK</text>
<text x="141.9" y="190.4">REV.</text>
<text x="141.9" y="195.5">APPRD.</text>
<text x="141.9" y="200.7">MFG</text>
<text x="141.9" y="205.9">Ref. No.</text>
</g>
<g font-size="2.2">
<text x="65.9" y="107.1">CLEAR WIDTH 5000</text>
<text x="67.1" y="113.4">TOTAL WIDTH 5200</text>
</g>
</svg>
